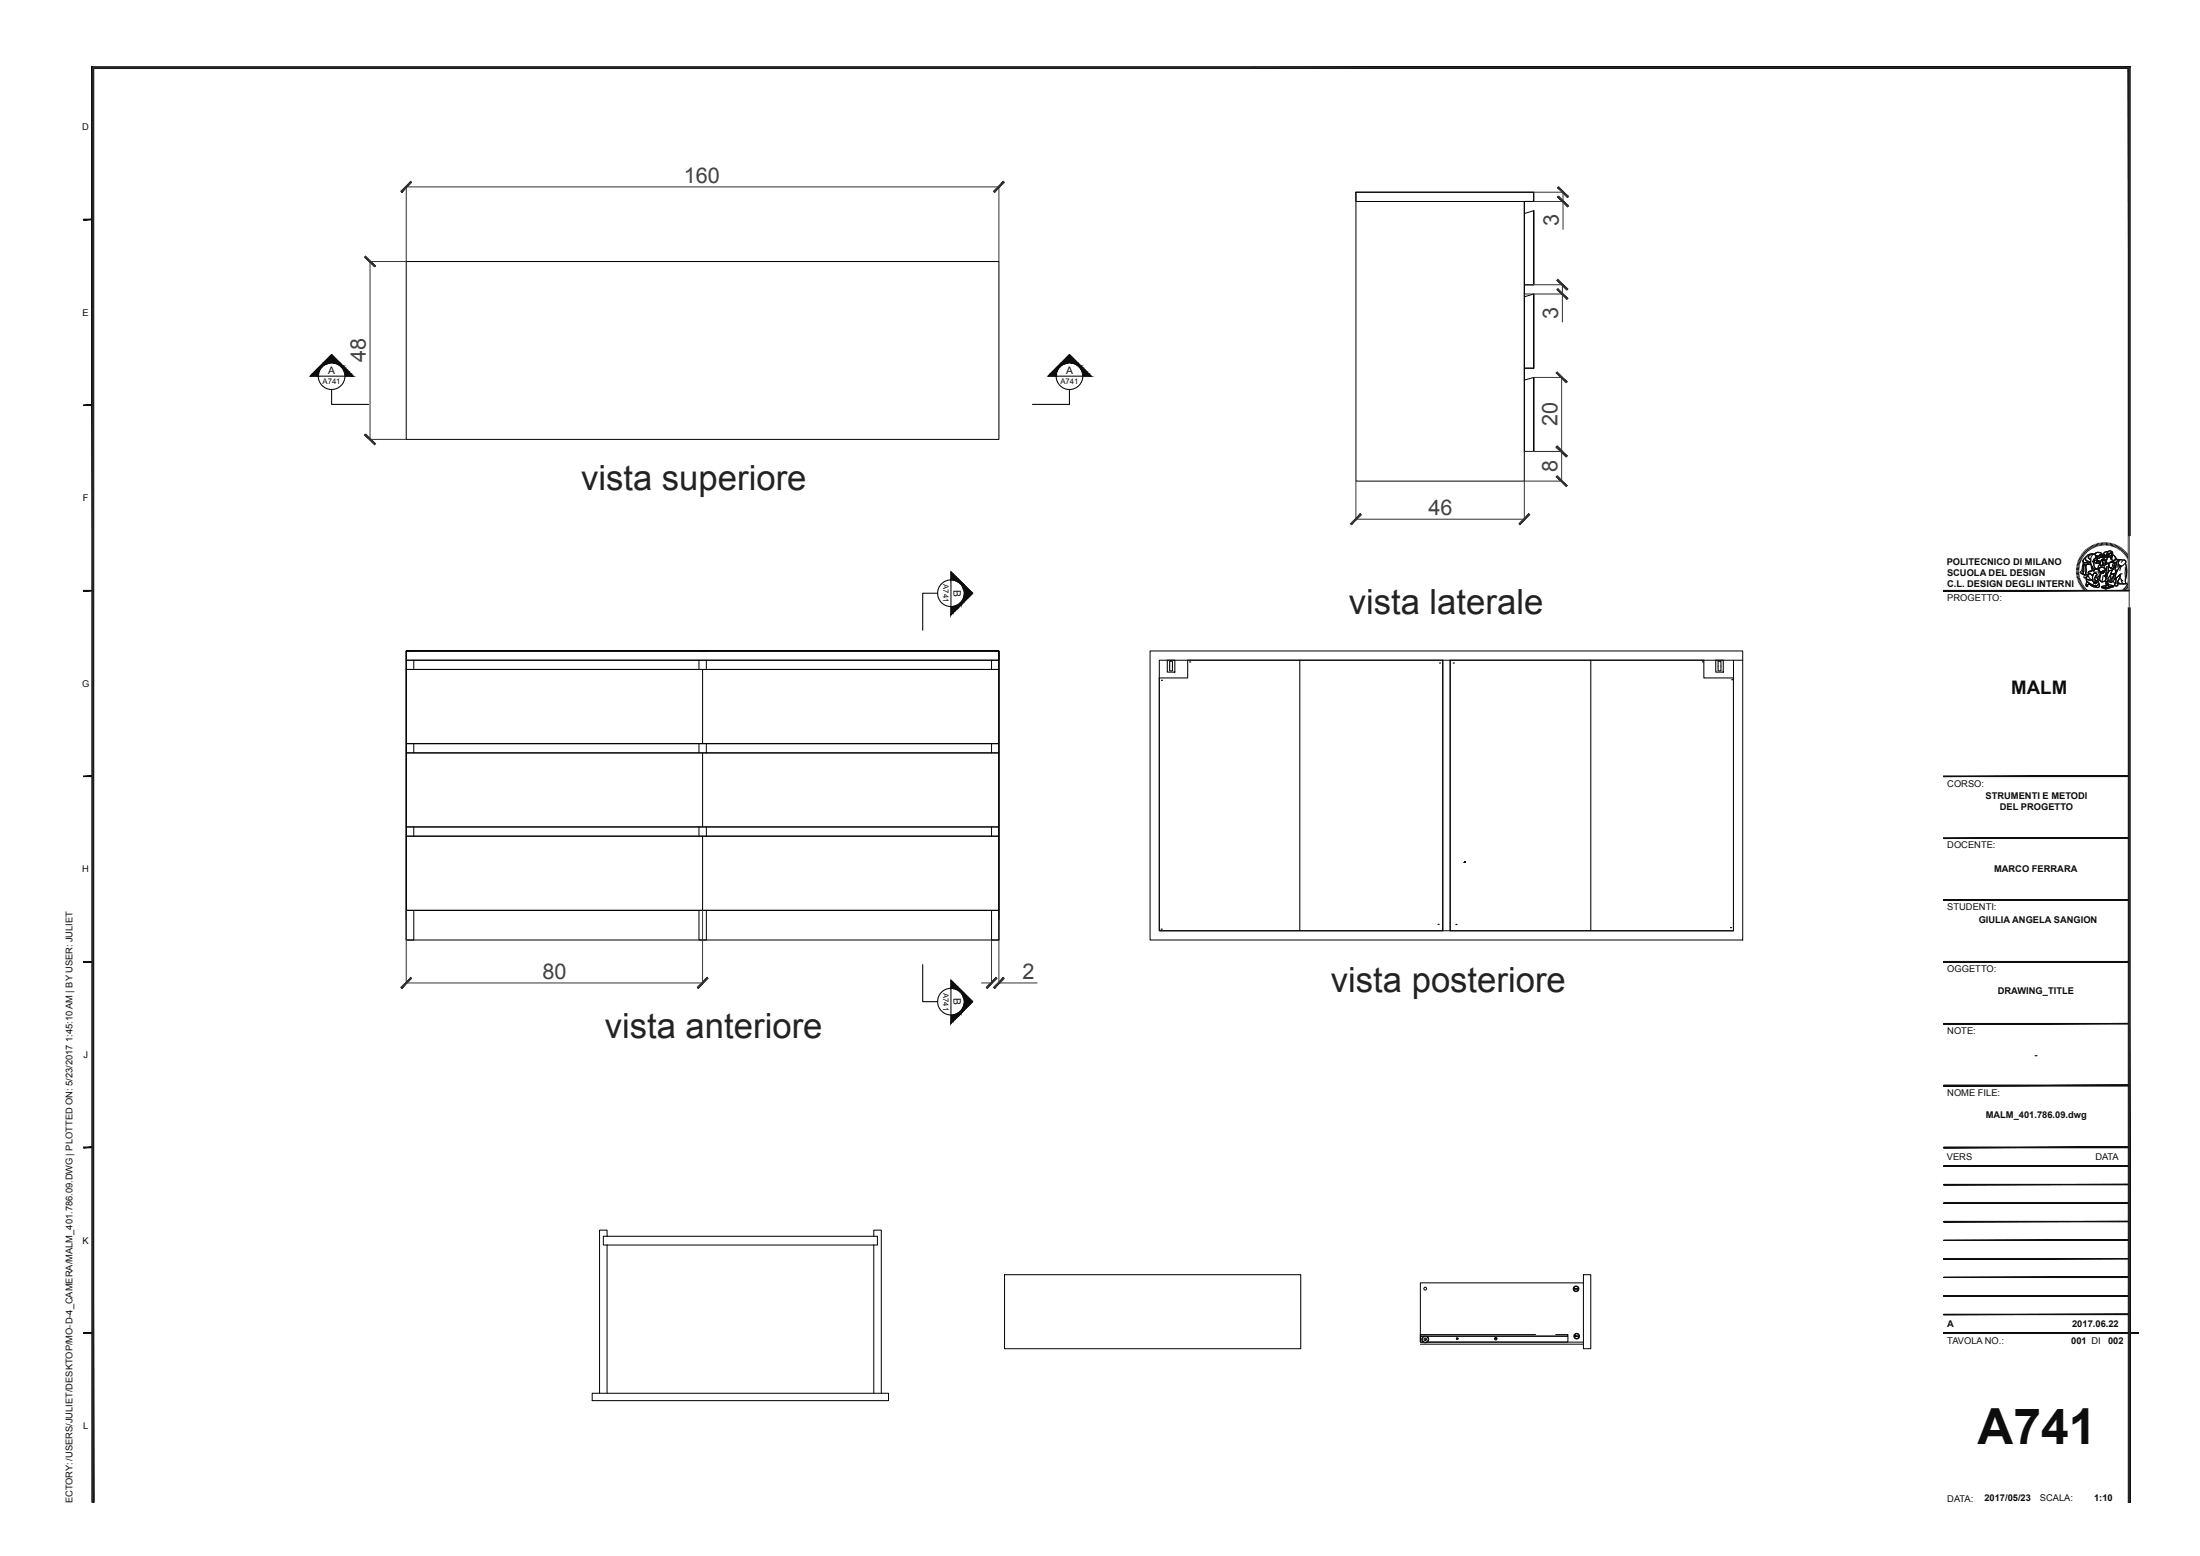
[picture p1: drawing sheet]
<svg xmlns="http://www.w3.org/2000/svg" width="594mm" height="420mm" viewBox="0 0 594 420" stroke-linecap="round" stroke-linejoin="round" font-family="sans-serif">
<g fill="none" stroke="#000" stroke-width=".27">
<path d="M366.1 51.9h48v2.5h-2.5v75.5h-45.5zM366.1 51.9h48v2.5h-48zM414.1 54.4h-2.5v22.5h2.5v-20M414.1 56.9v20h-2.5v22.5h2.5v-20M414.1 56.9l-2.5 .7M109.7 70.6h160v48h-160zM414.1 79.4v20h-2.5v22.5h2.5v-20M414.1 79.4l-2.5 .7M414.1 101.9v20M414.1 101.9l-2.5 .7M109.7 175.7h160v78h-160v-78h160v2.5h-160zM109.7 178.2h160v2.5h-160z"/>
<path d="M111.7 175.7h-2v78h2v-8M111.7 178.2v2.5M188.7 178.2v2.5M188.7 175.7h2M190.7 178.2v2.5M267.7 175.7h2v78h-2v-8M267.7 178.2v2.5M310.5 175.7h160v78h-160zM313 178.2h155v73h-155zM389.6 178.2v73M391.5 178.2v73M468 178.2h2.5"/>
<path d="M109.7 180.7h160v20h-160zM189.7 180.7v20M109.7 200.7h160v2.5h-160zM109.7 203.2h160v20h-160zM111.7 200.7v2.5M188.7 200.7v2.5M189.7 203.2v20M190.7 200.7v2.5M267.7 200.7v2.5M109.7 223.2h160v2.5h-160zM109.7 225.7h160v20h-160zM111.7 223.2v2.5"/>
<path d="M188.7 223.2v2.5M189.7 225.7v20M190.7 223.2v2.5M267.7 223.2v2.5M109.7 248.2v-2.5h160v2.5M188.7 245.7v8h2v-8"/>
</g>
<g fill="none" stroke="#333" stroke-width=".27">
<path d="M109.7 50.2v20.3M109.7 50.4h160M269.7 50.2v20.3M414.1 51.9h8.1M414.1 54.4h8.1M422 51.9v10M99.7 70.6h9.9M99.9 70.6v48M411.6 76.9h10.4M411.6 79.4h10.4M421.9 76.9v10M99.7 118.6h9.9"/>
<path d="M414.1 101.9h7.8M421.6 101.9v28M366.1 129.9v10.5M411.6 129.9v10.5M411.6 121.9h10.3M411.6 129.9h10.3M366.1 140.1h45.5M109.7 245.8v19.7M189.7 245.8v19.7M267.7 253.8v11.7M269.7 253.8v11.7M109.7 265.3h80"/>
<path d="M265 265.3h2.7M269.7 265.3h10.3"/>
</g>
<g fill="#333" stroke="#333" stroke-width=".27">
<path d="M110.9 49l-2.4 2.9 2.7-2.7zM108.2 51.6l2.7-2.6-2.4 2.9z"/>
<path d="M270.9 49l-2.7 2.6 .3 .3zM270.9 49l.3 .2-2.7 2.7z"/>
<path d="M98.4 69.4l2.7 2.7 .3-.3zM98.7 69.1l2.7 2.7-3-2.4z"/>
<path d="M98.7 117.1l-.3 .3 3 2.4zM98.4 117.4l3 2.4-.3 .3z"/>
<path d="M420.2 100.7l2.7 2.7 .2-.3zM420.2 100.7l.3-.3 2.6 2.7z"/>
<path d="M420.5 120.4l-.3 .3 2.9 2.4zM420.2 120.7l2.9 2.4-.2 .2z"/>
<path d="M420.2 120.7l2.7 2.6 .2-.2zM420.2 120.7l.3-.3 2.6 2.7z"/>
<path d="M420.5 128.4l-.3 .3 2.9 2.4zM420.2 128.7l2.9 2.4-.2 .2z"/>
<path d="M420.4 75.7l2.6 2.6 .3-.3zM420.6 75.4l2.7 2.6-2.9-2.3z"/>
<path d="M420.6 77.9l-.2 .3 2.9 2.4zM420.4 78.2l2.9 2.4-.3 .2z"/>
<path d="M420.5 50.7l2.7 2.7 .3-.3zM420.5 50.7l.3-.3 2.7 2.7z"/>
<path d="M420.5 53.2l3 2.4-2.7-2.7zM420.5 53.2l3 2.4-.3 .3z"/>
<path d="M367.3 138.7l-2.4 2.9 2.7-2.6zM367.3 138.7l-2.4 2.9-.3-.2z"/>
<path d="M410.1 141.4l.3 .2 2.4-2.9zM412.8 138.7l.2 .3-2.6 2.6z"/>
<path d="M110.9 263.8l-2.4 3 2.7-2.7zM108.2 266.5l2.7-2.7-2.4 3z"/>
<path d="M188.2 266.5l.3 .3 2.4-3zM190.9 263.8l.3 .3-2.7 2.7z"/>
<path d="M266.2 266.5l.3 .3 2.4-3zM268.9 263.8l.3 .3-2.7 2.7z"/>
<path d="M270.9 263.8l-2.4 3 2.7-2.7zM270.9 263.8l-2.4 3-.3-.3z"/>
</g>
<g fill="none" stroke="#0d0d0d" stroke-width=".3">
<path d="M315.2 178.2h2v3.2h-2zM315.8 178.5v2.5h.7M316.5 178.6h-.7M316.6 178.5v2.5M350.9 178.2v73M389.6 178.2h-68.9v4.8h-7.7v68.2h76.6M391.5 178.2h68.5v4.8h8v68.2h-76.5M429.5 178.2v73M463.3 178.2h2v3.2h-2zM463.9 178.5v2.5M464.6 178.6h-.7M464.7 178.5v2.5"/>
<path d="M463.9 181h.7"/>
</g>
<g fill="#0d0d0d">
<circle cx="467.2" cy="250.4" r=".17"/>
<circle cx="467.6" cy="183.5" r=".17"/>
<circle cx="388.7" cy="179" r=".17"/>
<circle cx="393.1" cy="249.5" r=".17"/>
<circle cx="313.6" cy="183.6" r=".17"/>
<circle cx="313.5" cy="250.8" r=".17"/>
<circle cx="392.4" cy="179" r=".17"/>
<circle cx="321.2" cy="178.7" r=".17"/>
<circle cx="388.3" cy="249.5" r=".17"/>
<circle cx="459.7" cy="178.6" r=".17"/>
</g>
<g fill="#0d0d0d" stroke="#0d0d0d" stroke-width=".27">
<path d="M288.8 95.7l2.2 2.2h-4.4z"/>
<path d="M289.1 97.9l2 .2z"/>
<path d="M286.6 97.9l1.2 .2h-1.4z"/>
<path d="M286.6 97.9h1.8z"/>
<path d="M289.8 98.1l1.5 .2h-.9z"/>
<path d="M289.8 98.1h1.3l.2 .2z"/>
<path d="M286.4 98.1l.7 .2h-.9z"/>
<path d="M286.4 98.1h1.4l-.7 .2z"/>
<path d="M290.4 98.3l1.3 .4h-.7z"/>
<path d="M290.4 98.3h.9l.4 .4z"/>
<path d="M286.2 98.3l.4 .4h-.8z"/>
<path d="M286.2 98.3h.9l-.5 .4z"/>
<path d="M291 98.7l1.1 .4h-.7z"/>
<path d="M291 98.7h.7l.4 .4z"/>
<path d="M285.4 99.1l.4-.4 .3 .4z"/>
<path d="M285.8 98.7h.8l-.5 .4z"/>
<path d="M291.4 99.1l1.3 .5h-.9z"/>
<path d="M291.4 99.1h.7l.6 .5z"/>
<path d="M285.4 99.1l.3 .5h-.8z"/>
<path d="M285.4 99.1h.7l-.4 .5z"/>
<path d="M291.8 99.6l1.5 .6h-1.2z"/>
<path d="M291.8 99.6h.9l.6 .6z"/>
<path d="M284.9 99.6l.5 .6h-1.1z"/>
<path d="M284.9 99.6h.8l-.3 .6z"/>
<path d="M292.1 100.2l1.8 .7h-1.6z"/>
<path d="M292.1 100.2h1.2l.6 .7z"/>
<path d="M283.6 100.9l.7-.7 .9 .7z"/>
<path d="M284.3 100.2h1.1l-.2 .7z"/>
<path d="M292.3 100.9l2.3 .6h-2.2z"/>
<path d="M292.3 100.9h1.6l.7 .6z"/>
<path d="M283.6 100.9l1.6 .6h-2.2z"/>
<path d="M283.6 100.9h1.6v.6z"/>
<path d="M87.3 97.9l2.2-2.2 2.3 2.2z"/>
<path d="M89.9 97.9l2 .2z"/>
<path d="M87.3 97.9l1.3 .2h-1.4z"/>
<path d="M87.3 97.9h1.9z"/>
<path d="M90.5 98.1l1.6 .2h-1z"/>
<path d="M90.5 98.1h1.4l.2 .2z"/>
<path d="M87.2 98.1l.7 .2h-.9z"/>
<path d="M87.2 98.1h1.4l-.7 .2z"/>
<path d="M91.1 98.3l1.4 .4h-.8z"/>
<path d="M91.1 98.3h1l.4 .4z"/>
<path d="M87 98.3l.4 .4h-.8z"/>
<path d="M87 98.3h.9l-.5 .4z"/>
<path d="M91.7 98.7l1.2 .4h-.7z"/>
<path d="M91.7 98.7h.8l.4 .4z"/>
<path d="M86.1 99.1l.5-.4 .3 .4z"/>
<path d="M86.6 98.7h.8l-.5 .4z"/>
<path d="M92.2 99.1l1.3 .5h-.9z"/>
<path d="M92.2 99.1h.7l.6 .5z"/>
<path d="M86.1 99.1l.3 .5h-.8z"/>
<path d="M86.1 99.1h.8l-.5 .5z"/>
<path d="M92.6 99.6l1.5 .6h-1.2z"/>
<path d="M92.6 99.6h.9l.6 .6z"/>
<path d="M85.6 99.6l.5 .6h-1.1z"/>
<path d="M85.6 99.6h.8l-.3 .6z"/>
<path d="M92.9 100.2l1.8 .7h-1.6z"/>
<path d="M92.9 100.2h1.2l.6 .7z"/>
<path d="M85 100.2l1 .7h-1.6z"/>
<path d="M85 100.2h1.1l-.1 .7z"/>
<path d="M93.1 100.9l2.2 .6h-2.1z"/>
<path d="M93.1 100.9h1.6l.6 .6z"/>
<path d="M84.4 100.9l1.5 .6h-2.2z"/>
<path d="M84.4 100.9h1.6l-.1 .6z"/>
<path d="M260.4 268.2l2.2 2.2-2.2 2.2z"/>
<path d="M260.4 270.7l-.1 2z"/>
<path d="M260.3 268v1.4z"/>
<path d="M260.4 268.2v1.9z"/>
<path d="M260.3 271.4l-.3 1.6v-1z"/>
<path d="M260.3 271.4v1.3l-.3 .3z"/>
<path d="M260 267.8l.3 .2-.3 .8z"/>
<path d="M260.3 268v1.4l-.3-.6z"/>
<path d="M260 272l-.3 1.3v-.7z"/>
<path d="M260 272v1l-.3 .3z"/>
<path d="M259.7 267.4l.3 .4-.3 .4z"/>
<path d="M260 267.8v1l-.3-.6z"/>
<path d="M259.7 272.6l-.5 1.2v-.7z"/>
<path d="M259.7 272.6v.7l-.5 .5z"/>
<path d="M259.2 267l.5 .4-.5 .3z"/>
<path d="M259.2 267.7l.5-.3v.8z"/>
<path d="M258.7 273.5l.5-.4-.5 1.2z"/>
<path d="M259.2 273.1v.7l-.5 .5z"/>
<path d="M258.7 266.5l.5 .5-.5 .3z"/>
<path d="M258.7 267.3l.5-.3v.7z"/>
<path d="M258.1 273.8l.6-.3-.6 1.4z"/>
<path d="M258.7 273.5v.8l-.6 .6z"/>
<path d="M258.1 265.9l.6 .6-.6 .5z"/>
<path d="M258.1 267l.6-.5v.8z"/>
<path d="M257.4 274l.7-.2-.7 1.7z"/>
<path d="M258.1 273.8v1.1l-.7 .6z"/>
<path d="M257.4 265.2l.7 .7-.7 .9z"/>
<path d="M258.1 265.9v1.1l-.7-.2z"/>
<path d="M256.8 274h.6l-.6 2.2z"/>
<path d="M257.4 274v1.5l-.6 .7z"/>
<path d="M256.8 264.6l.6 .6-.6 1.6z"/>
<path d="M257.4 265.2v1.6h-.6z"/>
<path d="M260.4 157.9l2.2 2.2-2.2 2.3z"/>
<path d="M260.4 160.5l-.1 2z"/>
<path d="M260.3 157.8v1.4z"/>
<path d="M260.4 157.9v1.9z"/>
<path d="M260.3 161.1l-.3 1.6v-1z"/>
<path d="M260.3 161.1v1.4l-.3 .2z"/>
<path d="M260 157.5l.3 .3-.3 .7z"/>
<path d="M260.3 157.8v1.4l-.3-.7z"/>
<path d="M260 161.7l-.3 1.4v-.8z"/>
<path d="M260 161.7v1l-.3 .4z"/>
<path d="M259.7 157.2l.3 .3-.3 .5z"/>
<path d="M260 157.5v1l-.3-.5z"/>
<path d="M259.7 162.3l-.5 1.2v-.7z"/>
<path d="M259.7 162.3v.8l-.5 .4z"/>
<path d="M259.2 156.7l.5 .5-.5 .3z"/>
<path d="M259.2 157.5l.5-.3v.8z"/>
<path d="M258.7 163.2l.5-.4-.5 1.3z"/>
<path d="M259.2 162.8v.7l-.5 .6z"/>
<path d="M258.7 156.2l.5 .5-.5 .4z"/>
<path d="M258.7 157.1l.5-.4v.8z"/>
<path d="M258.1 163.5l.6-.3-.6 1.5z"/>
<path d="M258.7 163.2v.9l-.6 .6z"/>
<path d="M258.1 155.6l.6 .6-.6 .5z"/>
<path d="M258.1 156.7l.6-.5v.9z"/>
<path d="M257.4 163.7l.7-.2-.7 1.8z"/>
<path d="M258.1 163.5v1.2l-.7 .6z"/>
<path d="M257.4 155l.7 .6-.7 1z"/>
<path d="M258.1 155.6v1.1l-.7-.1z"/>
<path d="M256.8 163.8l.6-.1-.6 2.3z"/>
<path d="M257.4 163.7v1.6l-.6 .7z"/>
<path d="M256.8 154.3l.6 .7-.6 1.5z"/>
<path d="M257.4 155v1.6l-.6-.1z"/>
</g>
<g fill="none" stroke="#0d0d0d" stroke-width=".3">
<path d="M89.5 95.7l5.8 5.8h-11.6zM288.8 95.7l5.8 5.8h-11.6zM89.5 105.2v4h10M288.8 105.2v4h-10M256.8 154.3l5.8 5.8-5.8 5.9zM253.2 160.1h-4.1v10M249.1 260.4v10h4.1M256.8 264.6l5.8 5.8-5.8 5.8z"/>
<circle cx="89.5" cy="101.5" r="3.6"/>
<circle cx="288.8" cy="101.5" r="3.6"/>
<circle cx="256.8" cy="160.1" r="3.6"/>
<circle cx="256.8" cy="270.4" r="3.6"/>
</g>
<path d="M395.4 232.7h.1" fill="none" stroke="#000" stroke-width=".27"/>
<path d="M395.4 232.7h.1" fill="none" stroke="#333" stroke-width=".27"/>
<path d="M395.4 232.7h.1" fill="none" stroke="#333" stroke-width=".27"/>
<path d="M395.4 232.7h.1" fill="none" stroke="#333" stroke-width=".27"/>
<path d="M395.4 232.7h.1" fill="none" stroke="#333" stroke-width=".27"/>
<path d="M395.4 232.7h.1" fill="none" stroke="#333" stroke-width=".27"/>
<path d="M395.4 232.7h.1" fill="none" stroke="#333" stroke-width=".27"/>
<path d="M395.4 232.7h.1" fill="none" stroke="#333" stroke-width=".27"/>
<path d="M395.4 232.7h.1" fill="none" stroke="#333" stroke-width=".27"/>
<path d="M395.4 232.7h.1" fill="none" stroke="#333" stroke-width=".27"/>
<path d="M395.4 232.7h.1" fill="none" stroke="#000" stroke-width=".27"/>
<path d="M395.4 232.7h.1" fill="none" stroke="#0d0d0d" stroke-width=".3"/>
<path d="M395.4 232.7h.1" fill="none" stroke="#000" stroke-width=".27"/>
<path d="M395.4 232.7h.1" fill="none" stroke="#0d0d0d" stroke-width=".3"/>
<path d="M395.4 232.7h.1" fill="none" stroke="#000" stroke-width=".27"/>
<path d="M395.4 232.7h.1" fill="none" stroke="#0d0d0d" stroke-width=".3"/>
<path d="M395.4 232.7h.1" fill="none" stroke="#000" stroke-width=".27"/>
<path d="M395.4 232.7h.1" fill="none" stroke="#0d0d0d" stroke-width=".3"/>
<path d="M395.4 232.7h.1" fill="none" stroke="#000" stroke-width=".27"/>
<path d="M395.4 232.7h.1" fill="none" stroke="#0d0d0d" stroke-width=".3"/>
<path d="M395.4 232.7h.1" fill="none" stroke="#000" stroke-width=".27"/>
<path d="M395.4 232.7h.1" fill="none" stroke="#0d0d0d" stroke-width=".3"/>
<path d="M395.4 232.7h.1" fill="none" stroke="#000" stroke-width=".27"/>
<path d="M395.4 232.7h.1" fill="none" stroke="#0d0d0d" stroke-width=".3"/>
<path d="M395.4 232.7h.1" fill="none" stroke="#000" stroke-width=".27"/>
<path d="M395.4 232.7h.1" fill="none" stroke="#0d0d0d" stroke-width=".3"/>
<path d="M395.4 232.7h.1" fill="none" stroke="#000" stroke-width=".27"/>
<path d="M395.4 232.7h.1" fill="none" stroke="#0d0d0d" stroke-width=".3"/>
<path d="M395.4 232.7h.1" fill="none" stroke="#000" stroke-width=".27"/>
<path d="M395.4 232.7h.1" fill="none" stroke="#0d0d0d" stroke-width=".3"/>
<path d="M395.4 232.7h.1" fill="none" stroke="#000" stroke-width=".27"/>
<path d="M395.4 232.7h.1" fill="none" stroke="#0d0d0d" stroke-width=".3"/>
<path d="M395.4 232.7h.1" fill="none" stroke="#000" stroke-width=".27"/>
<path d="M395.4 232.7h.1" fill="none" stroke="#0d0d0d" stroke-width=".3"/>
<path d="M395.4 232.7h.1" fill="none" stroke="#000" stroke-width=".27"/>
<path d="M395.4 232.7h.1" fill="none" stroke="#0d0d0d" stroke-width=".3"/>
<path d="M395.4 232.7h.1" fill="none" stroke="#000" stroke-width=".27"/>
<path d="M395.4 232.7h.1" fill="none" stroke="#0d0d0d" stroke-width=".3"/>
<path d="M395.4 232.7h.1" fill="none" stroke="#000" stroke-width=".27"/>
<path d="M395.4 232.7h.1" fill="none" stroke="#0d0d0d" stroke-width=".3"/>
<path d="M395.4 232.7h.1" fill="none" stroke="#000" stroke-width=".27"/>
<path d="M395.4 232.7h.1" fill="none" stroke="#0d0d0d" stroke-width=".3"/>
<path d="M395.4 232.7h.1" fill="none" stroke="#000" stroke-width=".27"/>
<path d="M395.4 232.7h.1" fill="none" stroke="#0d0d0d" stroke-width=".3"/>
<path d="M395.4 232.7h.1" fill="none" stroke="#000" stroke-width=".27"/>
<path d="M395.4 232.7h.1" fill="none" stroke="#0d0d0d" stroke-width=".3"/>
<path d="M395.4 232.7h.1" fill="none" stroke="#000" stroke-width=".27"/>
<path d="M395.4 232.7h.1" fill="none" stroke="#0d0d0d" stroke-width=".3"/>
<path d="M395.4 232.7h.1" fill="none" stroke="#000" stroke-width=".27"/>
<path d="M395.4 232.7h.1" fill="none" stroke="#0d0d0d" stroke-width=".3"/>
<path d="M395.4 232.7h.1" fill="none" stroke="#000" stroke-width=".27"/>
<path d="M395.4 232.7h.1" fill="none" stroke="#0d0d0d" stroke-width=".3"/>
<path d="M395.4 232.7h.1" fill="none" stroke="#000" stroke-width=".27"/>
<path d="M395.4 232.7h.1" fill="none" stroke="#0d0d0d" stroke-width=".3"/>
<path d="M395.4 232.7h.1" fill="none" stroke="#000" stroke-width=".27"/>
<path d="M395.4 232.7h.1" fill="none" stroke="#0d0d0d" stroke-width=".3"/>
<path d="M395.4 232.7h.1" fill="none" stroke="#000" stroke-width=".27"/>
<path d="M395.4 232.7h.1" fill="none" stroke="#0d0d0d" stroke-width=".3"/>
<path d="M395.4 232.7h.1" fill="none" stroke="#000" stroke-width=".27"/>
<path d="M395.4 232.7h.1" fill="none" stroke="#0d0d0d" stroke-width=".3"/>
<path d="M395.4 232.7h.1" fill="none" stroke="#000" stroke-width=".27"/>
<path d="M395.4 232.7h.1" fill="none" stroke="#0d0d0d" stroke-width=".3"/>
<path d="M395.4 232.7h.1" fill="none" stroke="#000" stroke-width=".27"/>
<path d="M395.4 232.7h.1" fill="none" stroke="#0d0d0d" stroke-width=".3"/>
<path d="M395.4 232.7h.1" fill="none" stroke="#000" stroke-width=".27"/>
<path d="M395.4 232.7h.1" fill="none" stroke="#0d0d0d" stroke-width=".3"/>
<path d="M395.4 232.7h.1" fill="none" stroke="#000" stroke-width=".27"/>
<path d="M395.4 232.7h.1" fill="none" stroke="#0d0d0d" stroke-width=".3"/>
<path d="M395.4 232.7h.1" fill="none" stroke="#000" stroke-width=".27"/>
<path d="M395.4 232.7h.1" fill="none" stroke="#0d0d0d" stroke-width=".3"/>
<path d="M395.4 232.7h.1" fill="none" stroke="#000" stroke-width=".27"/>
<path d="M395.4 232.7h.1" fill="none" stroke="#0d0d0d" stroke-width=".3"/>
<path d="M395.4 232.7h.1" fill="none" stroke="#000" stroke-width=".27"/>
<path d="M395.4 232.7h.1" fill="none" stroke="#0d0d0d" stroke-width=".3"/>
<path d="M395.4 232.7h.1" fill="none" stroke="#0d0d0d" stroke-width=".3"/>
<path d="M395.4 232.7h.1" fill="none" stroke="#0d0d0d" stroke-width=".3"/>
<path d="M395.4 232.7h.1" fill="none" stroke="#0d0d0d" stroke-width=".3"/>
<path d="M395.4 232.7h.1" fill="none" stroke="#0d0d0d" stroke-width=".3"/>
<path d="M395.4 232.7h.1" fill="none" stroke="#0d0d0d" stroke-width=".3"/>
<path d="M395.4 232.7h.1" fill="none" stroke="#0d0d0d" stroke-width=".3"/>
<path d="M395.4 232.7h.1" fill="none" stroke="#0d0d0d" stroke-width=".3"/>
<g fill="none" stroke="#000" stroke-width=".27">
<path d="M163.9 333.7v-1.7h-2v44.1M163.9 333.7h-1v2.4h1M163.9 336.1v40M163.9 333.7h72M163.9 336.1h72M235.9 333.7v-1.7h2.1v44.1M235.9 333.7h1v2.4h-1M235.9 336.1v40M271.2 344.1h80v19.9h-80zM427.5 344.1h2v19.9h-2zM427.5 346.3h-44v16h.8M159.9 376.1h80v2h-80z"/>
<path d="M383.5 362.8h44M385.3 362.3h42.2"/>
<circle cx="384.8" cy="347.8" r=".38"/>
<circle cx="425.5" cy="347.9" r=".76"/>
<circle cx="425.7" cy="360.7" r=".76"/>
</g>
<g fill="none" stroke="#0d0d0d" stroke-width=".3">
<path d="M425.1 347.8l.9 .2zM425.2 360.6h1v.1h-1z"/>
<circle cx="425.5" cy="347.9" r=".64"/>
<circle cx="384.8" cy="361.5" r=".93"/>
<circle cx="425.7" cy="360.7" r=".64"/>
</g>
<circle cx="393.4" cy="361.3" r=".3" fill="#0d0d0d"/>
<g fill="none" stroke="#0d0d0d" stroke-width=".3">
<circle cx="384.8" cy="361.5" r=".8"/>
<circle cx="403.9" cy="361.3" r=".34"/>
</g>
<path d="M414.6 360.2h-31.1v.5h.8h-.8v1.6h.8M420 360.2h3.3v.5h-38.1h38.1v1.6h-38" fill="none" stroke="#000" stroke-width=".27"/>
<circle cx="384.8" cy="361.5" r=".17" fill="#0d0d0d"/>
<g fill="none" stroke="#0d0d0d" stroke-width=".3">
<path d="M560.6 153.7l.7 .1M560.6 154.1h.7M560.6 154.5h.7M560.7 153.4l.6 .1M560.7 153.1h.7M560.7 152.7l.7 .1M560.8 152.3l.7 .2M560.9 152l.7 .2M561 151.7l.7 .2M561.1 151.3l.7 .3M561.3 151l.6 .3M561.3 154.8h-.7"/>
<path d="M561.3 155.1l-.6 .1M561.4 150.7l.7 .3M561.4 155.4l-.7 .2M561.5 155.7l-.7 .2M561.6 156.1l-.7 .1M561.6 150.4l.6 .3M561.6 156.4l-.6 .2M561.8 156.7l-.7 .2M561.8 150.1l.6 .3M561.9 157l-.6 .3M562 149.8l.6 .3M562 157.3l-.6 .3"/>
<path d="M562.2 157.5l-.6 .4M562.2 149.5l.5 .4M562.4 157.8l-.6 .4M562.4 149.2l.5 .4M562.5 158.1l-.5 .4M562.7 148.9l.5 .5M562.7 158.4l-.5 .4M562.9 148.7l.5 .5M562.9 158.6l-.5 .5M563.1 158.9l-.5 .4M563.2 148.4l.4 .5M563.4 159.1l-.5 .5"/>
<path d="M563.5 148.2l.4 .5M563.6 159.3l-.5 .5M563.7 148l.4 .5M563.8 159.5l-.4 .6M564 147.8l.4 .5M564.1 159.7l-.4 .6M564.3 147.6l.4 .5M564.3 159.9l-.3 .6M564.6 147.4l.3 .6M564.9 147.2l.3 .7M565.3 147.1l.2 .6M565.6 147l.3 .6"/>
<path d="M566 146.8l.2 .7M566.3 146.7l.2 .7M566.6 153.5l.6-.4h.6l.5 .3a.3 .3 0 0 1 .2 .4 .3 .3 0 0 1-.2 .2l-.8 .4a.38 .38 0 0 1-.4 0 .38 .38 0 0 1-.3-.3zM566.6 146.6l.2 .7M567 146.6l.1 .7M567.1 154.4l.6 .4 .4-.3 .1-.5a.22 .22 0 0 0 .3-.1 .22 .22 0 0 0-.1-.3l-.1-.3-1.1-.2-.5 .7-.2-.1v-.5l.4-.9 .3 .3h1l.6-.4-.1-.3 .7 .1-.1 .5 .2 .6-.3 .5 .2 .5-.3 .6-.6 .3a.24 .24 0 0 1 0 .4 .24 .24 0 0 1-.3-.1l.1 .3h.3v.4l.2-.3-.3 .8v.4h-.4a.68 .68 0 0 1-1.1-.2l-.4-.4 .4-.5 .2-1.1M567.4 146.5v.7M567.4 158.3l2-.5 1.2 .3-2.1 .6zM567.7 146.5l.1 .7M568.1 146.5v.6M568.4 146.5v.6M568.5 158.7l2.1-.6v.3l-2.1 .6z"/>
<path d="M568.7 154.8h.1M568.8 146.5l-.1 .7M568.9 157l.2-.2 .1 1.2-.2-.7-.4 .8zM569.1 149l.4-.3 .8 .3 .1 1-.4 .9v-.8l.2-.5-.2-.4-.2 .1a.87 .87 0 0 0-.6 1.1l-.2 .1-.1-.7zM569.1 146.5l-.1 .7M569.4 152l.8-.4 .7 .2a.59 .59 0 0 1 .6 .5 .59 .59 0 0 1-.4 .6l-.5 .6h-.6l-.6-.7zM569.4 149.4l.6-.2 .2 .5-.2 .4a.47 .47 0 0 1-.7 0 .47 .47 0 0 1 .1-.7zM569.4 154l.9-.1-.6 1.4-.6 .9 .1 .7-.3 .1-.3 .5-.1-1zM569.5 146.6l-.1 .6M569.8 146.6l-.1 .7M569.9 155h.2a.38 .38 0 0 1 .6 .1 .38 .38 0 0 1-.1 .5l-.5 1a.37 .37 0 0 1 .2 .5 .37 .37 0 0 1-.6 0zM570.2 146.7l-.2 .7"/>
<path d="M570.3 151.5l.9-.4 .9-.1-.7 1-1.2-.4zM570.3 149.8l.6 .2 .6 1-.4 .1a.63 .63 0 0 1-.9 0 .63 .63 0 0 1 .1-.9zM570.5 146.8l-.2 .7M570.8 153.1a.24 .24 0 0 1 .4-.1 .24 .24 0 0 1-.1 .4l.1 1a.7 .7 0 0 1-1.1 .6h-.2l.3-1.1zM570.9 146.9l-.2 .7M571.2 147l-.3 .7M571.5 155.9l1-.9-.2 1-.7 1.2 .2 .8-.3 .2a.43 .43 0 0 1-.6-.2 .43 .43 0 0 1 .2-.6zM571.5 147.2l-.3 .6M571.8 147.3l-.3 .6M572.2 147.5l-.4 .6M572.3 151.2h.8a.68 .68 0 0 1 .9 .5l-.2 .3 .4 1.9-.1 1.4a2.3 2.3 0 0 0 0 2.2l-1.3 .1a.8 .8 0 0 1-1.2-.3l.7-1.3 .2-1-1.5 1.4 .5-1.9a2.08 2.08 0 0 1 1.4-1.7 .88 .88 0 0 1-1-.6 .88 .88 0 0 1 .4-1zM572.3 159.8l.4 .6"/>
<path d="M572.5 147.7l-.4 .6M572.6 159.7l.4 .5M572.8 147.9l-.5 .5M572.9 159.5l.4 .5M573.1 148.1l-.5 .6M573.1 159.2l.4 .5M573.3 148.4l-.4 .5M573.3 159l.5 .5M573.5 158.8l.5 .4M573.6 148.6l-.5 .5M573.7 158.5l.6 .4M573.8 148.9l-.4 .4"/>
<path d="M574 158.3l.5 .3M574.1 149.1l-.5 .4M574.1 158l.6 .4M574.3 149.4l-.5 .4M574.3 157.7l.6 .4M574.5 157.4l.6 .4M574.5 149.7l-.5 .4M574.6 157.1l.6 .3M574.7 150l-.5 .4M574.8 156.8l.6 .3M574.8 156.5l.7 .2M574.9 150.3l-.6 .3"/>
<path d="M575 156.2l.6 .2M575.1 155.9l.6 .2M575.1 150.6l-.6 .3M575.1 155.6l.7 .1M575.2 155.3l.7 .1M575.2 150.9l-.6 .3M575.2 155h.7M575.3 154.4h.6M575.3 154h.6M575.3 154.6l.6 .1M575.4 151.2l-.6 .3M575.5 151.6l-.6 .2"/>
<path d="M575.6 151.9l-.6 .2M575.7 152.3l-.6 .1M575.8 152.6l-.7 .2M575.9 153l-.7 .1M575.9 153.3l-.7 .1M575.9 153.7h-.6M564.6 160.1l-.3 .6M564.9 160.3l-.3 .5M565.2 160.4l-.3 .6M565.5 160.6l-.3 .6M565.8 160.7l-.2 .6M566.1 160.8l-.2 .6"/>
<path d="M566.4 160.9l-.1 .6M566.8 161l-.2 .6M567.1 161l-.2 .7M567.4 161.1l-.1 .6M567.7 161.1l-.1 .7M568 161.1v.7M568.4 161.1v.7M568.7 161.1v.7M569 161.1l.1 .7M569.3 161.1l.1 .6M569.6 161l.2 .7M570 160.9l.1 .7"/>
<path d="M570.3 160.8l.2 .7M570.6 160.8l.2 .6M570.9 160.6l.3 .7M571.2 160.5l.3 .6M571.5 160.3l.3 .7M571.8 160.2l.3 .6M572.1 160l.3 .6M393.3 361.2h.1l-.1 .2zM393.4 361.3h.1M403.8 361.2l.2 .2-.2 .1z"/>
<circle cx="384.8" cy="361.5" r=".34"/>
</g>
<path d="M59.1 39.3h455.5v249.1h-455.5z" fill="none" stroke="#fff" stroke-width=".27"/>
<g fill="#0d0d0d" stroke="#0d0d0d" stroke-width=".27">
<path d="M574.6 18.5l.5 387v-387.5zM574.6 18.5l.5 387h-.5z"/>
<path d="M25.3 18.5h549.3l.5-.5zM24.8 18h550.3l-549.8 .5z"/>
<path d="M24.8 18v387.5h.5zM24.8 18l.5 .5v387z"/>
<path d="M22.6 109.5h2.5v-.2zM22.6 109.3h2.5l-2.5 .2z"/>
<path d="M22.6 59.4h2.5v-.2zM22.6 59.2h2.5l-2.5 .2z"/>
<path d="M22.6 209.6h2.5v-.2zM22.6 209.4h2.5l-2.5 .2z"/>
<path d="M22.6 259.7h2.5v-.2zM22.6 259.5h2.5l-2.5 .2z"/>
<path d="M22.6 309.8h2.5v-.2zM22.6 309.6h2.5l-2.5 .2z"/>
<path d="M22.6 359.9h2.5v-.2zM22.6 359.7h2.5l-2.5 .2z"/>
<path d="M22.6 159.5h2.5v-.1zM22.6 159.4h2.5l-2.5 .1z"/>
</g>
<path d="M568.2 155.3a.24 .24 0 0 0 .3 .1 .24 .24 0 0 0 0-.4l.6-.3-.4 1.3-.1-.4h-.3zM568.7 154.8h.1" fill="none" stroke="#0d0d0d" stroke-width=".3"/>
<g fill="none" stroke="#0d0d0d" stroke-width=".3">
<path d="M562.5 151.8h.8a.62 .62 0 0 0 1 0l.1-.1a.39 .39 0 0 1 .1 .6 .39 .39 0 0 1-.6 0l-1.3-.1zM562.5 151.7l.1 .5M562.7 152.3l-.3 .5-.1 1.4-.3 .6 .4 .2M562.8 152.5l.6-.2-.2 .5v2.3l-.4 .1-.5-.3a2.04 2.04 0 0 0 .3-1.8zM562.9 150.6l.2-.1v.5l.2 .4 1 .3a.6 .6 0 0 1-.9 .1l-.7 .1-.3-.4zM562.9 152.3l-.3 .6-.1 1.8a.35 .35 0 0 0 .1 .4 .35 .35 0 0 0 .3 .1l.2-.1M563.1 150.5l-.5 .6a.43 .43 0 0 0-.2 .5 .43 .43 0 0 0 .5 .3l.4-.1a.6 .6 0 0 0 1-.1h.1M563.2 155.9l.1 .3a1.56 1.56 0 0 0 1.6 .3l.1-.1M563.2 150.3l.6-.6 1.2-.1a1.04 1.04 0 0 0-1.2 .9l.2 .1a.66 .66 0 0 1 .5 1l-.1 .1-1.2-.4-.1-.3zM563.3 156.2l1 .4 .7-.2 .1 .5 .3 .2-.1 .3 .3-.2 .1 .3v-.5l.3 .4 .1-.1-.3-.3 .5 .2-.4-.5a.43 .43 0 0 1-.3-.6l.1-.4 .5 .2 .5 1.4-.3 .7-.4 .1-1.9-.6-.7-.8zM563.3 156.2v.5l.8 .8 2 .9M563.4 152.3h.4a.91 .91 0 0 1 1.2 .8l.1 .8-.6 .3a.45 .45 0 0 0-.6 .1 .45 .45 0 0 0 .1 .6l-.3 .4-.5-.3v-2.2z"/>
<path d="M563.4 152.3v.1a1.26 1.26 0 0 0-.2 1.4v1.3M563.5 156.9l.8 .6 1.2 .6h.8l.3-.6 .3 .4-.1 .4-.3 .3-1.4-.2-1.1-.8-.5 .3 .2 .2a.24 .24 0 0 1-.3 .2 .24 .24 0 0 1-.2-.3zM563.5 156.9l-.3 1a.27 .27 0 0 0 .2 .4 .27 .27 0 0 0 .3-.2l-.2-.1 .1-.2a.38 .38 0 0 1 .3-.2 .38 .38 0 0 1 .4 .2l.8 .6 1.4 .2 .3-.3-.1-.8M563.7 155.3l-.4-.1a.43 .43 0 0 0-.6 .2 .43 .43 0 0 0 .3 .6l.3-.2a.54 .54 0 0 1 .6-.2 .54 .54 0 0 1 .3 .5l.1 .1M563.8 155.2v-.1a.46 .46 0 0 1 .5-.3 .46 .46 0 0 1 .4 .4l.3 .3a.77 .77 0 0 1-.2 1 .77 .77 0 0 1-1 0l-.6-.5 .2-.3a.26 .26 0 0 0 .4-.1 .26 .26 0 0 0-.1-.3zM563.8 154.4l1.3-.5a.27 .27 0 0 0 .3 .2 .27 .27 0 0 0 .1-.4l.7-.1 .4 .1 .5 .7a.78 .78 0 0 1-.4 1.2l-.2 .1a.38 .38 0 0 1-.5 .2 .38 .38 0 0 1-.1-.5 .35 .35 0 0 0 .3-.4 .35 .35 0 0 0-.5-.3h-.3l-.4 .7-.7-.6a.29 .29 0 0 1-.4 0 .29 .29 0 0 1-.1-.4zM564.1 149.9l.8-.3h.6a.8 .8 0 0 1 .4 .8 .8 .8 0 0 1-.6 .7l-.2 .4 .2 .5a1.23 1.23 0 0 0 .6 1.4l.2 .2-.5 .1-.1 .3a.35 .35 0 0 1-.5-.1 .35 .35 0 0 1 .1-.5l-.6-1.1-.1-.7a.54 .54 0 0 0-.4-.9l-.2-.4zM564.2 154.7l.8 .7M564.3 154.8h-.1a.51 .51 0 0 0-.4 .3 .51 .51 0 0 0 0 .5M564.3 151.7l-1-.3-.2-.4a1.4 1.4 0 0 1 .9-1.4h1.5a.8 .8 0 0 1 .4 .8 .8 .8 0 0 1-.6 .7l-.2 .4 .2 .5a1.23 1.23 0 0 0 .6 1.4l.2 .2-.6 .1M564.5 152.3h-1.3a.55 .55 0 0 0-.7 0 .55 .55 0 0 0-.2 .6l-.2 .9-.5 .7 .3 .3M564.6 152.6l.3 1.4"/>
<path d="M564.9 149.9l-.3 .6-.2 1.4 .7 1.6a.31 .31 0 0 0-.1 .5 .31 .31 0 0 0 .5-.2l.1-.1M565.1 153.9l-.6 .3a.44 .44 0 0 0-.6 .1 .44 .44 0 0 0 .1 .6M565.1 149.6h-.1a.91 .91 0 0 0-1.1 1l.6 .3M565.4 154.7a.47 .47 0 0 1 .7 .2 .47 .47 0 0 1-.3 .6l-.2 .5a.37 .37 0 0 0-.1 .5 .37 .37 0 0 0 .4 .2l.4 .5-.5-.2 .3 .3-.1 .1-.3-.4v.5l-.1-.3-.3 .2 .1-.2-.4-.5a2.14 2.14 0 0 1 .4-2zM565.4 151.5l.8-.4 .3 .3a.34 .34 0 0 0-.4 .2 .34 .34 0 0 0 .2 .4l-.7-.1zM565.4 154.7a.5 .5 0 0 1 .6 .1 .5 .5 0 0 1 .1 .5l-.5 .7a.55 .55 0 0 0 .4 .9l.3 .3-.5-.2 .3 .3-.1 .1-.3-.4v.5l-.1-.3-.3 .2 .1-.3-.4-.4a1.99 1.99 0 0 1 .4-2zM565.4 150.9l.9-.4-.1 .6-1.1 .5zM565.4 151.5l.2 .4 .7 .1M565.5 149.6l.8-.5 1 .2a.32 .32 0 0 1 .3 .3 .32 .32 0 0 1-.2 .3l-.4-.2-.5 .4-.6-.1M565.6 149.5l.7-.4 1.2 .4a.26 .26 0 0 1 .1 .4 .26 .26 0 0 1-.5-.1l-.8 .4-.8-.5zM565.8 150l.7 .1 .6-.4 .3 .2-.2 .5-.4 .3-.5-.2-.6 .1zM566.1 151.5l.2-.1 .7 .1-.2 .2a.38 .38 0 0 1-.5 .4 .38 .38 0 0 1-.2-.6z"/>
<path d="M566.1 153.6l.6 .2 .4 .6 .1 .6-.5 .5M566.1 155.9l.6 1.5a.79 .79 0 0 1-1.1 .7M566.2 151.2l.2 .2M566.3 154.4l-.8 .2M566.3 150.9l-.1 .2-1.1 .5M566.3 150.5v.3l-.3 .2M566.4 154.1l.7 .5M566.5 151.4l.5 .1-.2 .1v.1a.35 .35 0 0 1-.3 .4 .35 .35 0 0 1-.4-.3 .35 .35 0 0 1 .3-.4l.2 .1h-.2M566.6 154.5a.72 .72 0 0 1 .1 1 .72 .72 0 0 1-.9 .2M566.6 153.8v-.3l.6-.4 1.1 .2 .1 .3a.22 .22 0 0 1 .1 .3 .22 .22 0 0 1-.3 .1l-1.1 .4M566.7 156.4l.8 .6M566.8 150.5h.1"/>
<path d="M566.9 150.1l.2 .1M567 155.8v.9M567 152.3l-.5 .6v.8M567 150.1v.1M567.1 154.4l1.1-.4-.1 .5-.3 .2-.7-.1zM567.1 155.2l-.3 1-.4 .4M567.2 154.5l-.1 .1M567.3 150.3l.8-.2a.29 .29 0 0 1 .2 .4 .29 .29 0 0 1-.4 .1zM567.3 151.2l.3-.3h.6l.5 .9a.24 .24 0 0 1 .1 .4 .24 .24 0 0 1-.4-.1l.1-.6-.4-.5a.43 .43 0 0 0-.5 .2 .43 .43 0 0 0 .1 .5l.1 .6a.44 .44 0 0 1-.6 .2 .44 .44 0 0 1-.1-.7zM567.4 149.9l-.2 .5-.4 .3-.5-.2-.5 .1M567.4 158.3l1.1 .4v.3l-1.1-.4zM567.4 158.3a5.9 5.9 0 0 1 3.2-.2l-2.1 .6z"/>
<path d="M567.7 151h.4l.3 .2 .1 .7a.51 .51 0 0 1-.1 .6 .51 .51 0 0 1-.6 .1l-.2-1.2zM567.8 149.9a.45 .45 0 0 1 .6-.1 .45 .45 0 0 1 .1 .6l-.3-.3h-.4zM567.8 155.5l-.3 1.5 1-.2M567.8 150.1a.36 .36 0 0 1 .2-.4 .36 .36 0 0 1 .5 .2l.2 .3-.3 .2M567.8 154.6h.1M567.9 154.2l.1 .1M567.9 154.5h.1M567.9 154.3h.1M568 151.3l-.1 .1M568.2 150.2l-.5-.1-.4 .2h.3a.33 .33 0 0 0 .4 .3 .33 .33 0 0 0 .2-.5v.2M568.2 152.6v.7M568.2 154l-.1 .5-.4 .3-.5-.3"/>
<path d="M568.2 151.1l.3 .3-.1 .1M568.4 151.3l-.2-.3a.42 .42 0 0 0-.6 .2 .42 .42 0 0 0 .1 .5l.1 .3a.43 .43 0 0 1-.2 .5 .43 .43 0 0 1-.6-.1 .43 .43 0 0 1 .1-.6l.3-.7 .7-.2 .4 .3 .3 .6a.26 .26 0 0 1 0 .4 .26 .26 0 0 1-.4-.1v-.1M568.5 151.6l-.2 .1M568.5 151.4a.44 .44 0 0 1-.1 .6 .44 .44 0 0 1-.6-.1M568.5 152.3l-.2 .3h-.5M568.5 158.7v.2M568.6 150.3l.2-.1 .1 .5-.2 .8M568.7 155.4l-.1 .6 .2-.3M568.7 149.9l.1 .4M568.8 155.2l-.1 .2-.1-.2M568.8 152.9l-.1 1.3M568.8 152.1l.5 .2"/>
<path d="M569 154v.1a.52 .52 0 0 0-.4 .7M569 154.7l-.5 .3a.24 .24 0 0 1 0 .4 .24 .24 0 0 1-.3-.1l.1 .3h.3M569.1 149l.4-.3h.3l.4 .2 .2 .4-.4 1.6v-.8l.2-.5-.2-.4-.2 .1a.85 .85 0 0 0-.6 1.1l-.2 .1-.1-.7zM569.1 152.9l-.4 .9M569.1 149h-.8l-.3 .7M569.3 150l.2 .3 .4-.2M569.4 149.7l.2 .1M569.4 154l-.9 2.5 .1 1 .5-.7 .2 1.4-.3-.9-.5 1.1 .2-.9M569.5 150.1l.1 .1M569.5 153.1l-.3 .5 .1 .4 1.1-.1 .4-.6M569.5 149.8h.1M569.6 150.1h.1"/>
<path d="M569.8 149.9h.3M569.9 149.9v.1M570.1 150.7l.4 .6M570.1 153.1l.1 .1M570.2 151.6a.4 .4 0 0 0 .2-.4 .4 .4 0 0 0-.3-.3v-.2l-.2 .1 .1-.7a.41 .41 0 0 1-.5 .2 .41 .41 0 0 1-.3-.3l-.2 .5v-1.2a.26 .26 0 0 0 0-.4 .26 .26 0 0 0-.4 .1l-.5 .3a.34 .34 0 0 0-.1 .3 .34 .34 0 0 0 .4 .2l.5 .6v.6l-.3 .4 .1 .5M570.2 151.6l-.8 .4M570.3 153.9l-.6 1.4-.6 .9v.8M570.3 153.1l-.3 .1M570.4 149.7l.6 .4 .3 .6M570.4 153.4l-.1 .1M570.6 158.1v.3l-2 .6-1.2-.4v-.3M570.7 154.9l-.6 1.7a.34 .34 0 0 1 .2 .6 .34 .34 0 0 1-.6-.1l-.1-.1 .3-1v-1"/>
<path d="M570.9 152.8l-.1 .3M570.9 151.8h.3l.3 .4M571 150.6l.5 .4M571.1 154.9l-1.2 .1M571.1 156.2l-.1 .3 .2 .2M571.2 153.1v1.6l-.7 1.6 .3 1 .2 .2M571.4 152l.1-.3a.94 .94 0 0 1 1.3-.6l.9 .1a.53 .53 0 0 1 0 1l-.5 .4a1.06 1.06 0 0 1-1.7-.4M571.5 152.2l-.8 1.2-.7 .1-.5-.5-.1-.6 .4-.5 .4-.2a.35 .35 0 0 1 .4 .3 .35 .35 0 0 1-.2 .4v.5l.5-.2 .2-.3-.1-.4-.9-.4-.7 .4-.1 .6M571.5 153.8v.5M571.9 152.9l-.9 .2M572 157.2l.6 .4M572.2 151l-1.1 .1-.9 .5"/>
<path d="M572.3 156l.9 .8M572.4 152.9l-1 1.8-.4 1.7 1.4-1.4 .6-.1M572.4 151.1l-.1 .1a.86 .86 0 0 0-.4 1 .86 .86 0 0 0 1 .6M572.5 155l-.1 .7-.8 1.5 .2 .8-.3 .2a.47 .47 0 0 1-.6-.3 .47 .47 0 0 1 .2-.6l.3-1.3M572.6 152.9l-.3 1.1M572.7 156.4l.2 .8 .5 .4M573 151.5l-.3 .3M573.8 153.1l.1 3.3M573.9 152v.2a13.7 13.7 0 0 1 0 4.9l.2 .4h-2.4"/>
</g>
<g fill="#fff" stroke="#fff" stroke-width=".27">
<path d="M549.8 159.5l30.8 4.3h-30.8z"/>
<path d="M549.8 159.5h25.1l5.7 4.3z"/>
<path d="M574.9 144.9h5.7l-5.7 14.6z"/>
<path d="M580.6 144.9v18.9l-5.7-4.3z"/>
</g>
<path d="M549.8 159.5h25.1v-14.6h5.7v18.9h-30.8zM59.1 308.6h455.5v83h-455.5z" fill="none" stroke="#fff" stroke-width=".27"/>
<g fill="#0d0d0d" stroke="#0d0d0d" stroke-width=".27">
<path d="M574.9 359.9h2.5v-.2zM574.9 359.7h2.5l-2.5 .2z"/>
<path d="M524.8 359.7v.2l50.1-.2zM524.8 359.9l50.1-.2v.2z"/>
<path d="M524.8 359.7v.2l50.1-.2zM524.8 359.9l50.1-.2v.2z"/>
<path d="M524.8 354.7h50.1zM524.8 354.9l50.1-.2z"/>
<path d="M524.8 349.7h50.1zM524.8 349.9l50.1-.2z"/>
<path d="M524.8 344.7h50.1zM524.8 344.8l50.1-.1z"/>
<path d="M524.8 339.7h50.1zM524.8 339.8l50.1-.1z"/>
<path d="M524.8 334.7h50.1zM524.8 334.8l50.1-.1z"/>
<path d="M524.8 329.7h50.1zM524.8 329.8l50.1-.1z"/>
<path d="M524.8 324.7h50.1zM524.8 324.8l50.1-.1z"/>
<path d="M524.8 319.7h50.1zM524.8 319.8l50.1-.1z"/>
<path d="M524.8 226.3h50.1v-.2zM524.8 226.1h50.1l-50.1 .2z"/>
<path d="M524.8 243h50.1v-.2zM524.8 242.8h50.1l-50.1 .2z"/>
<path d="M524.8 242.8v.2l50.1-.2zM524.8 243l50.1-.2v.2z"/>
<path d="M524.8 259.5v.2l50.1-.2zM524.8 259.7l50.1-.2v.2z"/>
<path d="M524.8 159.5h50.1v-.1zM524.8 159.4h50.1l-50.1 .1z"/>
<path d="M524.8 259.5v.2l50.1-.2zM524.8 259.7l50.1-.2v.2z"/>
<path d="M524.8 276.3v.1l50.1-.1zM524.8 276.4l50.1-.1v.1z"/>
<path d="M524.8 259.5v.2l50.1-.2zM524.8 259.7l50.1-.2v.2z"/>
<path d="M524.8 259.5v.2l50.1-.2zM524.8 259.7l50.1-.2v.2z"/>
<path d="M524.8 209.6h50.1v-.2zM524.8 209.4h50.1l-50.1 .2z"/>
<path d="M524.8 292.9v.2l50.1-.2zM524.8 293.1l50.1-.2v.2z"/>
<path d="M524.8 292.9v.2l50.1-.2zM524.8 293.1l50.1-.2v.2z"/>
<path d="M524.8 314.7h50.1zM524.8 314.8l50.1-.1z"/>
<path d="M524.8 309.6v.2l50.1-.2zM524.8 309.8l50.1-.2v.2z"/>
<path d="M574.9 359.9h2.5v-.2zM574.9 359.7h2.5l-2.5 .2z"/>
</g>
<path d="M25.1 405.5v-387.2h549.8v387.2" fill="none" stroke="#333" stroke-width=".27"/>
<text font-size="13.4" fill="#0d0d0d" x="534" y="389.7">A741</text>
<g font-size="9.4" fill="#222">
<text x="156.9" y="132.1">vista superiore</text>
<text x="364.2" y="165.8">vista laterale</text>
<text x="359.3" y="267.8">vista posteriore</text>
<text x="163.3" y="280.3">vista anteriore</text>
</g>
<g font-size="5.8" fill="#424242">
<text x="184.7" y="49.3">160</text>
<text x="420.9" y="61.1" transform="rotate(-90 420.9 61.1)">3</text>
<text x="420.7" y="86.1" transform="rotate(-90 420.7 86.1)">3</text>
<text x="98.8" y="97.7" transform="rotate(-90 98.8 97.7)">48</text>
<text x="420.5" y="115" transform="rotate(-90 420.5 115)">20</text>
<text x="420.5" y="127.5" transform="rotate(-90 420.5 127.5)">8</text>
<text x="385.7" y="139">46</text>
<text x="146.5" y="264.2">80</text>
<text x="276.1" y="264.2">2</text>
</g>
<text font-size="5" fill="#0d0d0d" x="543.1" y="187.2">MALM</text>
<g font-size="2.8" fill="#0d0d0d">
<text x="88.6" y="100.9">A</text>
<text x="287.8" y="100.9">A</text>
<text x="257.4" y="159.2" transform="rotate(90 257.4 159.2)">B</text>
<text x="257.4" y="269.5" transform="rotate(90 257.4 269.5)">B</text>
</g>
<g font-size="2.5" fill="#0d0d0d">
<text x="22.2" y="35.1">D</text>
<text x="22.3" y="85.2">E</text>
<text x="22.4" y="135.3">F</text>
<text x="525.6" y="152.4">POLITECNICO DI MILANO</text>
<text x="525.7" y="155.4">SCUOLA DEL DESIGN</text>
<text x="525.7" y="158.4">C.L. DESIGN DEGLI INTERNI</text>
<text x="525.8" y="162.2">PROGETTO:</text>
<text x="22.2" y="185.4">G</text>
<text x="525.8" y="212.3">CORSO:</text>
<text x="536.1" y="215.8">STRUMENTI E METODI</text>
<text x="540" y="218.8">DEL PROGETTO</text>
<text x="525.8" y="229">DOCENTE:</text>
<text x="22.2" y="235.5">H</text>
<text x="538.4" y="235.5">MARCO FERRARA</text>
<text x="525.8" y="245.7">STUDENTI:</text>
<text x="534.2" y="249.2">GIULIA ANGELA SANGION</text>
<text x="525.8" y="262.4">OGGETTO:</text>
<text x="539.4" y="268.4">DRAWING_TITLE</text>
<text x="525.8" y="279.1">NOTE:</text>
<text x="22.5" y="285.6">J</text>
<text x="549.3" y="285.6">-</text>
<text x="525.8" y="295.8">NOME FILE:</text>
<text x="536.2" y="301.7">MALM_401.786.09.dwg</text>
<text x="525.7" y="313.1">VERS</text>
<text x="565.7" y="313.1">DATA</text>
<text x="22.3" y="335.7">K</text>
<text x="525.8" y="358.2">A</text>
<text x="559.5" y="358.2">2017.06.22</text>
<text x="525.8" y="362.7">TAVOLA NO.:</text>
<text x="559.2" y="362.7">001 DI</text>
<text x="569.2" y="362.7">002</text>
<text x="22.4" y="385.8">L</text>
<text x="525.8" y="405.4">DATA:</text>
<text x="535.8" y="405.2">2017/05/23</text>
<text x="550.8" y="405.3">SCALA:</text>
<text x="565.4" y="405.2">1:10</text>
<text x="19.6" y="410.1" transform="rotate(-90 19.6 410.1)">DIRECTORY: /USERS/JULIET/DESKTOP/MO-D-4_CAMERA/MALM_401.786.09.DWG | PLOTTED ON: 5/23/2017 1:45:10 AM | BY USER: JULIET</text>
</g>
<g font-size="2.1" fill="#0d0d0d">
<text x="87.1" y="103.7">A741</text>
<text x="286.3" y="103.7">A741</text>
<text x="254.7" y="157.7" transform="rotate(90 254.7 157.7)">A741</text>
<text x="254.7" y="268" transform="rotate(90 254.7 268)">A741</text>
</g>
</svg>
